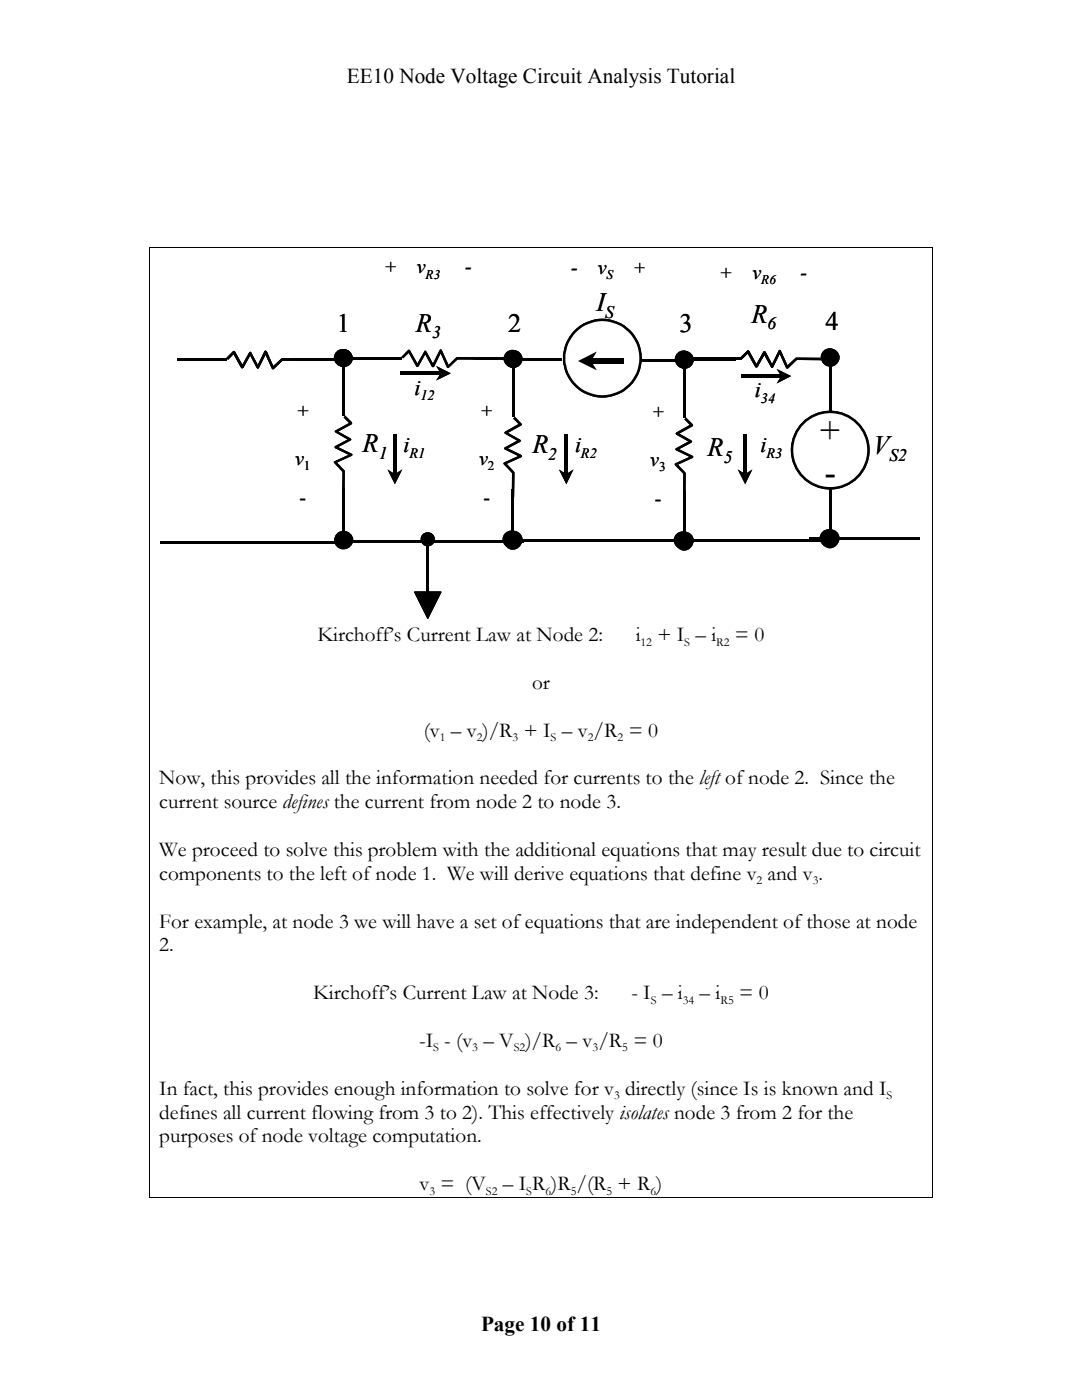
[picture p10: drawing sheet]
<svg xmlns="http://www.w3.org/2000/svg" width="216mm" height="279mm" viewBox="0 0 216 279" stroke-linecap="round" stroke-linejoin="round" font-family="sans-serif">
<g fill="#000">
<path d="M35.4 71.5h9.9v.5h-9.9zM46.5 70.1l.2-.1 .2 .1 1.7 3.1-.3 .1-.2-.2h.4l-.4 .1 1.7-2.9 .1-.1 .2 .1 1.6 2.9-.3 .1-.1-.1h.3h-.4l1.7-3.2 .3 .1 1.5 3.3h-.2l-.1-.2 .2 .1h-.3l1.9-1.8h5.1v.6l-5-.1v-.2l.1 .1-1.8 1.8h-.2l-1.6-3.4 .3 .1h-.3l.2-.2 .2 .1-1.5 3.1-.3 .2-.2-.2-1.5-2.8h.4h-.3l.1-.2 .2 .2-1.5 2.8-.3 .1-.2-.1-1.6-3 .3 .1-.3-.1 .2-.1 .1 .1-1.3 1.4-.4-.3zM58.1 71.5h10.1v.6h-10.1zM70.3 71.3h10v.5h-10zM79.9 74.2h8.1v.6h-8.1zM81.4 69.8h.2l.2 .1 1.7 3-.2 .1-.2-.1h.4h-.4l1.7-2.9 .3 .1 1.5 2.9-.2 .1-.2-.2h.3l-.3 .1 1.7-3.3 .3 .1 1.4 3.3-.2 .1-.1-.2h.2l-.2 .1 1.9-1.9 5 .1v.5h-5v-.3l.2 .2-1.9 1.7h-.2l-1.6-3.3h.4l-.1 .1-.2-.1 .1-.1 .3 .1-1.6 3.1-.2 .1-.2-.1-1.6-2.9 .4 .1h-.1h-.2l.2-.2 .2 .2-1.6 2.8-.2 .1-.2-.1-1.7-3.1 .3 .1h-.3l.2-.2 .2 .2-1.4 1.3-.3-.3zM94.7 71.3h9v.5h-9zM102 71.6h10.1v.5h-10.1zM127.6 71.6h9.1v.5h-9.1zM137.7 71.5h9.1v.5h-9.1zM138 71.4h9.9v.5h-9.9zM147.8 71.3l1.4-1.4h.2l1.7 3.1-.2 .2-.1-.2 .2-.1 .1 .1h-.4l1.6-2.8 .2-.1 .3 .1 1.5 2.9-.2 .1-.2-.2h.3l-.3 .1 1.5-3.2 .2-.1 .2 .2 1.5 3.2-.2 .1-.1-.2 .2 .1h-.3l1.9-1.8h5v.5l-4.9-.1v-.2l.1 .2-1.9 1.8-.2-.2-1.5-3.2h.4h-.4l.2-.1 .2 .1-1.6 3.2h-.1h-.2l-1.6-3 .4 .1-.2 .1-.1-.1 .1-.2 .3 .1-1.7 2.9-.3 .1-1.8-3.1 .4 .1-.3-.1 .2-.2 .2 .2-1.4 1.4z"/>
<path d="M68.3 73.1h.5v9.9h-.5zM68.9 82.9l1.3 1.4v.4l-3 1.6-.2-.2 .2-.2v.4v-.4l2.8 1.6 .1 .2-.1 .2-2.9 1.6-.1-.3 .2-.1v.3l-.1-.4 3.1 1.6 .1 .2-3.4 1.7v-.3h.2l-.1 .2v-.3l1.8 1.9v5.1h-.5v-5h.3l-.2 .1-1.8-1.9v-.1l3.4-1.6-.1 .3v-.1v-.2l.2 .2-.1 .2-3.1-1.5-.2-.3 .2-.2 2.8-1.5v.4v-.4l.2 .2-.2 .2-2.8-1.6-.1-.2 .1-.2 3-1.7-.1 .3 .1-.2 .1 .2-.1 .1-1.3-1.3zM78.5 86.6h.6v8.1h-.6zM102.2 73.3h.5v9.9h-.5zM102.4 83.5l.4-.3 1.3 1.3v.3l-3.1 1.8-.1-.2 .2-.2v.3l-.1-.3 2.8 1.6 .1 .2-.1 .2-2.9 1.5-.1-.2 .2-.2 .1 .3-.1 .1-.1-.4 3.2 1.5 .1 .2-.1 .2-3.3 1.5-.1-.2 .2-.1v.3v-.4l1.8 2-.1 5h-.5l.1-5h.2l-.2 .2-1.8-2 .2-.2 3.3-1.5-.1 .4v-.4l.1 .2-.1 .2-3.2-1.6v-.3l3-1.6-.1 .4-.1-.1 .1-.2 .2 .2-.1 .2-3-1.8 .2-.3 3-1.6-.1 .3v-.3l.2 .2-.2 .2zM112.6 86.6h.7v8.1h-.7zM136.3 73.4h.5v10h-.5zM136.5 83.7l.4-.3 1.4 1.3-.1 .4-3 1.6-.1-.2 .1-.1v.3v-.4l2.8 1.6 .1 .3-3 1.7-.1-.2 .1-.2 .1 .2-.1 .1v-.3l3.1 1.5 .2 .2-.2 .2-3.2 1.5-.2-.2 .3-.1-.1 .2 .1-.3 1.7 1.8v5.1h-.5v-4.9h.3l-.2 .1-1.8-1.8 .1-.3 3.3-1.5-.1 .4v-.4l.2 .2-.1 .2-3.2-1.7 .1-.2 2.9-1.6-.1 .4-.1-.1 .1-.2 .2 .1-.1 .2-2.9-1.6-.1-.2 .1-.2 3-1.7v.3v-.2l.2 .1-.2 .2zM148.4 86.6h.6v8.1h-.6zM165.5 73h.4v9.9h-.4zM32.1 108h10v.5h-10zM38 107.9h10.1v.6h-10.1z"/>
<path d="M48.1 107.9h10.1v.6h-10.1zM58.2 107.9h10.1v.6h-10.1zM68.2 107.8h10.1v.5h-10.1zM68.3 97.5h.5v9.1h-.5zM74.1 107.8h10.2v.5h-10.2zM84.3 107.8h10v.5h-10zM85.1 108h.5v10.2h-.5zM94.3 107.8h10.2v.5h-10.2zM102.1 97.7h.5v9.1h-.5zM103.4 107.7h10v.5h-10zM113.5 107.7h10.1v.5h-10.1zM123.4 107.7h10v.5h-10z"/>
<path d="M132.3 107.7h10.2v.5h-10.2zM136.3 97.9h.5v9.1h-.5zM138.4 107.6h10v.5h-10zM141.6 107.6h10.1v.5h-10.1zM144.3 107.6h10.1v.5h-10.1zM154.4 107.6h10.1v.5h-10.1zM161.4 107.2h10.1v.5h-10.1zM165.4 97.5h.5v9h-.5zM167.5 107.1h10.1v.6h-10.1zM170.7 107.1h10.1v.6h-10.1zM173.4 107.1h10.1v.6h-10.1z"/>
</g>
<g fill="#000" stroke="#000" stroke-width=".49">
<circle cx="68.4" cy="71.4" r="1.55"/>
<circle cx="68.6" cy="71.4" r="1.52"/>
<circle cx="68.6" cy="71.5" r="1.54"/>
<circle cx="102.3" cy="71.6" r="1.52"/>
<circle cx="102.4" cy="71.7" r="1.52"/>
<circle cx="102.5" cy="71.6" r="1.55"/>
<circle cx="136.4" cy="71.7" r="1.52"/>
<circle cx="136.6" cy="71.8" r="1.52"/>
<circle cx="136.7" cy="71.8" r="1.54"/>
<circle cx="165.5" cy="71.3" r="1.52"/>
<circle cx="165.7" cy="71.4" r="1.54"/>
<circle cx="165.7" cy="71.3" r="1.54"/>
<circle cx="68.5" cy="107.7" r="1.52"/>
<circle cx="68.5" cy="107.9" r="1.55"/>
<circle cx="68.7" cy="107.8" r="1.54"/>
<circle cx="102.1" cy="107.7" r="1.55"/>
<circle cx="102.3" cy="107.9" r="1.52"/>
<circle cx="102.5" cy="107.7" r="1.55"/>
<circle cx="136.3" cy="107.8" r="1.55"/>
<circle cx="136.5" cy="108.1" r="1.53"/>
<circle cx="136.7" cy="107.9" r="1.54"/>
<circle cx="165.4" cy="107.4" r="1.54"/>
<circle cx="165.6" cy="107.6" r="1.52"/>
<circle cx="165.7" cy="107.4" r="1.54"/>
</g>
<g fill="#000" stroke="#000" stroke-width=".2">
<path d="M82.7 118.2h5.3l-2.6 5.2z"/>
<circle cx="85.4" cy="107.6" r="1.31"/>
</g>
<path d="M87 73l3 1.5-3 1.4 .9-1.4zM77.3 93.7l1.5 .9 1.5-.9-1.5 2.9zM111.5 93.7l1.5 .9 1.4-.9-1.4 2.9zM147.2 93.7l1.5 .9 1.4-.9-1.4 2.9z" fill="#000"/>
<circle cx="165.7" cy="89.8" r="7.6" fill="#fff" stroke="#000" stroke-width=".49"/>
<path d="M147.9 74.7h8v.7h-8z" fill="#000"/>
<path d="M155 73.6l2.9 1.5-2.9 1.4 .9-1.4z" fill="#000"/>
<circle cx="120.2" cy="71.5" r="7.6" fill="#fff" stroke="#000" stroke-width=".49"/>
<g fill="#000">
<path d="M35.4 71.5h9.9v.5h-9.9zM46.5 70.1l.2-.1 .2 .1 1.7 3.1-.3 .1-.2-.2h.4l-.4 .1 1.7-2.9 .1-.1 .2 .1 1.6 2.9-.3 .1-.1-.1h.3h-.4l1.7-3.2 .3 .1 1.5 3.3h-.2l-.1-.2 .2 .1h-.3l1.9-1.8h5.1v.6l-5-.1v-.2l.1 .1-1.8 1.8h-.2l-1.6-3.4 .3 .1h-.3l.2-.2 .2 .1-1.5 3.1-.3 .2-.2-.2-1.5-2.8h.4h-.3l.1-.2 .2 .2-1.5 2.8-.3 .1-.2-.1-1.6-3 .3 .1-.3-.1 .2-.1 .1 .1-1.3 1.4-.4-.3zM58.1 71.5h10.1v.6h-10.1zM70.3 71.3h10v.5h-10zM79.9 74.2h8.1v.6h-8.1zM81.4 69.8h.2l.2 .1 1.7 3-.2 .1-.2-.1h.4h-.4l1.7-2.9 .3 .1 1.5 2.9-.2 .1-.2-.2h.3l-.3 .1 1.7-3.3 .3 .1 1.4 3.3-.2 .1-.1-.2h.2l-.2 .1 1.9-1.9 5 .1v.5h-5v-.3l.2 .2-1.9 1.7h-.2l-1.6-3.3h.4l-.1 .1-.2-.1 .1-.1 .3 .1-1.6 3.1-.2 .1-.2-.1-1.6-2.9 .4 .1h-.1h-.2l.2-.2 .2 .2-1.6 2.8-.2 .1-.2-.1-1.7-3.1 .3 .1h-.3l.2-.2 .2 .2-1.4 1.3-.3-.3zM94.7 71.3h9v.5h-9zM102 71.6h10.1v.5h-10.1zM117.9 71.5h6.6v1h-6.6zM127.6 71.6h9.1v.5h-9.1zM137.7 71.5h9.1v.5h-9.1zM138 71.4h9.9v.5h-9.9z"/>
<path d="M147.8 71.3l1.4-1.4h.2l1.7 3.1-.2 .2-.1-.2 .2-.1 .1 .1h-.4l1.6-2.8 .2-.1 .3 .1 1.5 2.9-.2 .1-.2-.2h.3l-.3 .1 1.5-3.2 .2-.1 .2 .2 1.5 3.2-.2 .1-.1-.2 .2 .1h-.3l1.9-1.8h5v.5l-4.9-.1v-.2l.1 .2-1.9 1.8-.2-.2-1.5-3.2h.4h-.4l.2-.1 .2 .1-1.6 3.2h-.1h-.2l-1.6-3 .4 .1-.2 .1-.1-.1 .1-.2 .3 .1-1.7 2.9-.3 .1-1.8-3.1 .4 .1-.3-.1 .2-.2 .2 .2-1.4 1.4zM68.3 73.1h.5v9.9h-.5zM68.9 82.9l1.3 1.4v.4l-3 1.6-.2-.2 .2-.2v.4v-.4l2.8 1.6 .1 .2-.1 .2-2.9 1.6-.1-.3 .2-.1v.3l-.1-.4 3.1 1.6 .1 .2-3.4 1.7v-.3h.2l-.1 .2v-.3l1.8 1.9v5.1h-.5v-5h.3l-.2 .1-1.8-1.9v-.1l3.4-1.6-.1 .3v-.1v-.2l.2 .2-.1 .2-3.1-1.5-.2-.3 .2-.2 2.8-1.5v.4v-.4l.2 .2-.2 .2-2.8-1.6-.1-.2 .1-.2 3-1.7-.1 .3 .1-.2 .1 .2-.1 .1-1.3-1.3zM78.5 86.6h.6v8.1h-.6zM102.2 73.3h.5v9.9h-.5zM102.4 83.5l.4-.3 1.3 1.3v.3l-3.1 1.8-.1-.2 .2-.2v.3l-.1-.3 2.8 1.6 .1 .2-.1 .2-2.9 1.5-.1-.2 .2-.2 .1 .3-.1 .1-.1-.4 3.2 1.5 .1 .2-.1 .2-3.3 1.5-.1-.2 .2-.1v.3v-.4l1.8 2-.1 5h-.5l.1-5h.2l-.2 .2-1.8-2 .2-.2 3.3-1.5-.1 .4v-.4l.1 .2-.1 .2-3.2-1.6v-.3l3-1.6-.1 .4-.1-.1 .1-.2 .2 .2-.1 .2-3-1.8 .2-.3 3-1.6-.1 .3v-.3l.2 .2-.2 .2zM112.6 86.6h.7v8.1h-.7zM136.3 73.4h.5v10h-.5zM136.5 83.7l.4-.3 1.4 1.3-.1 .4-3 1.6-.1-.2 .1-.1v.3v-.4l2.8 1.6 .1 .3-3 1.7-.1-.2 .1-.2 .1 .2-.1 .1v-.3l3.1 1.5 .2 .2-.2 .2-3.2 1.5-.2-.2 .3-.1-.1 .2 .1-.3 1.7 1.8v5.1h-.5v-4.9h.3l-.2 .1-1.8-1.8 .1-.3 3.3-1.5-.1 .4v-.4l.2 .2-.1 .2-3.2-1.7 .1-.2 2.9-1.6-.1 .4-.1-.1 .1-.2 .2 .1-.1 .2-2.9-1.6-.1-.2 .1-.2 3-1.7v.3v-.2l.2 .1-.2 .2zM148.4 86.6h.6v8.1h-.6zM165.5 73h.4v9.9h-.4zM32.1 108h10v.5h-10z"/>
<path d="M38 107.9h10.1v.6h-10.1zM48.1 107.9h10.1v.6h-10.1zM58.2 107.9h10.1v.6h-10.1zM68.2 107.8h10.1v.5h-10.1zM68.3 97.5h.5v9.1h-.5zM74.1 107.8h10.2v.5h-10.2zM84.3 107.8h10v.5h-10zM85.1 108h.5v10.2h-.5zM94.3 107.8h10.2v.5h-10.2zM102.1 97.7h.5v9.1h-.5zM103.4 107.7h10v.5h-10zM113.5 107.7h10.1v.5h-10.1z"/>
<path d="M123.4 107.7h10v.5h-10zM132.3 107.7h10.2v.5h-10.2zM136.3 97.9h.5v9.1h-.5zM138.4 107.6h10v.5h-10zM141.6 107.6h10.1v.5h-10.1zM144.3 107.6h10.1v.5h-10.1zM154.4 107.6h10.1v.5h-10.1zM161.4 107.2h10.1v.5h-10.1zM165.4 97.5h.5v9h-.5zM167.5 107.1h10.1v.6h-10.1zM170.7 107.1h10.1v.6h-10.1zM173.4 107.1h10.1v.6h-10.1z"/>
</g>
<path d="M87 73l3 1.5-3 1.4 .9-1.4zM115.3 72.1l3.8-2-1.1 2 1.1 1.8zM77.3 93.7l1.5 .9 1.5-.9-1.5 2.9zM111.5 93.7l1.5 .9 1.4-.9-1.4 2.9zM147.2 93.7l1.5 .9 1.4-.9-1.4 2.9z" fill="#000"/>
<g fill="#000" stroke="#000" stroke-width=".49">
<circle cx="68.4" cy="71.4" r="1.55"/>
<circle cx="68.6" cy="71.4" r="1.52"/>
<circle cx="68.6" cy="71.5" r="1.54"/>
<circle cx="102.3" cy="71.6" r="1.52"/>
<circle cx="102.4" cy="71.7" r="1.52"/>
<circle cx="102.5" cy="71.6" r="1.55"/>
<circle cx="136.4" cy="71.7" r="1.52"/>
<circle cx="136.6" cy="71.8" r="1.52"/>
<circle cx="136.7" cy="71.8" r="1.54"/>
<circle cx="165.5" cy="71.3" r="1.52"/>
<circle cx="165.7" cy="71.4" r="1.54"/>
<circle cx="165.7" cy="71.3" r="1.54"/>
<circle cx="68.5" cy="107.7" r="1.52"/>
<circle cx="68.5" cy="107.9" r="1.55"/>
<circle cx="68.7" cy="107.8" r="1.54"/>
<circle cx="102.1" cy="107.7" r="1.55"/>
<circle cx="102.3" cy="107.9" r="1.52"/>
<circle cx="102.5" cy="107.7" r="1.55"/>
<circle cx="136.3" cy="107.8" r="1.55"/>
<circle cx="136.5" cy="108.1" r="1.53"/>
<circle cx="136.7" cy="107.9" r="1.54"/>
<circle cx="165.4" cy="107.4" r="1.54"/>
<circle cx="165.6" cy="107.6" r="1.52"/>
<circle cx="165.7" cy="107.4" r="1.54"/>
</g>
<g fill="#000" stroke="#000" stroke-width=".2">
<path d="M82.7 118.2h5.3l-2.6 5.2z"/>
<circle cx="85.4" cy="107.6" r="1.31"/>
</g>
<circle cx="165.7" cy="89.8" r="7.6" fill="#fff" stroke="#000" stroke-width=".49"/>
<path d="M147.9 74.7h8v.7h-8z" fill="#000"/>
<path d="M155 73.6l2.9 1.5-2.9 1.4 .9-1.4z" fill="#000"/>
<circle cx="120.2" cy="71.5" r="7.6" fill="#fff" stroke="#000" stroke-width=".49"/>
<path d="M29.7 49.4h.2v.2h-.2zM186.1 49.4h.1v.2h-.1zM117.9 71.5h6.6v1h-6.6zM29.7 239h.2v.1h-.2zM186.1 239h.1v.1h-.1z" fill="#000"/>
<path d="M115.3 72.1l3.8-2-1.1 2 1.1 1.8z" fill="#000"/>
<path d="M29.8 49.6v189.4M29.9 49.5h156.2M186.2 49.6v189.4M29.9 239.1h156.2" fill="none" stroke="#000" stroke-width=".2"/>
<g font-size="7">
<text x="163.7" y="88.2">+</text>
<text x="164.5" y="96.6">-</text>
</g>
<g font-size="5.3">
<text x="119" y="62.1">I</text>
<text x="150" y="64.4">R</text>
<text x="164.7" y="65.9">4</text>
<text x="67.2" y="66.2">1</text>
<text x="83" y="66.2">R</text>
<text x="101.4" y="66.2">2</text>
<text x="135.6" y="66.3">3</text>
<text x="72.4" y="90.2">R</text>
<text x="106.2" y="90.5">R</text>
<text x="141.2" y="91.1">R</text>
<text x="174.3" y="90.6">V</text>
</g>
<g font-size="4.4">
<text x="82.7" y="78.7">i</text>
<text x="150.6" y="79.3">i</text>
<text x="80.5" y="90.3">i</text>
<text x="114.7" y="90.3">i</text>
<text x="151.7" y="90.3">i</text>
</g>
<g font-size="4.2">
<text x="69.2" y="16.5">EE10 Node Voltage Circuit Analysis Tutorial</text>
<text x="63.3" y="128">Kirchoff’s Current Law at Node 2:</text>
<text x="126.9" y="128">i</text>
<text x="131.2" y="128">+ I – i</text>
<text x="146.7" y="128">= 0</text>
<text x="106.2" y="137.5">or</text>
<text x="84.6" y="147">(v – v )/R + I – v /R = 0</text>
<text x="31.8" y="156.5">Now, this provides all the information needed for currents to the leftof node 2. Since the</text>
<text x="31.8" y="161.3">current source defines the current from node 2 to node 3.</text>
<text x="31.8" y="170.8">We proceed to solve this problem with the additional equations that may result due to circuit</text>
<text x="31.8" y="175.6">components to the left of node 1. We will derive equations that define v and v .</text>
<text x="31.8" y="185.1">For example, at node 3 we will have a set of equations that are independent of those at node</text>
<text x="31.8" y="189.9">2.</text>
<text x="62.5" y="199.4">Kirchoff’s Current Law at Node 3:</text>
<text x="126" y="199.4">- I – i</text>
<text x="139.6" y="199.4">– i</text>
<text x="147.5" y="199.4">= 0</text>
<text x="83.6" y="208.9">-I - (v – V )/R – v /R = 0</text>
<text x="31.8" y="218.4">In fact, this provides enough information to solve for v directly (since Is is known and I</text>
<text x="31.8" y="223.2">defines all current flowing from 3 to 2). This effectively isolates node 3 from 2 for the</text>
<text x="31.8" y="228">purposes of node voltage computation.</text>
<text x="83.7" y="237.5">v = (V</text>
<text x="100.3" y="237.5">– I R )R /(R + R )</text>
<text x="96" y="265.7">Page 10 of 11</text>
</g>
<g font-size="4">
<text x="76.6" y="54.5">+</text>
<text x="83.2" y="54.5">v</text>
<text x="92.8" y="54.5">-</text>
<text x="114" y="54.7">-</text>
<text x="119.3" y="54.7">v</text>
<text x="126.3" y="54.7">+</text>
<text x="143.5" y="55.6">+</text>
<text x="150.1" y="55.6">v</text>
<text x="159.7" y="55.6">-</text>
<text x="59.1" y="83.3">+</text>
<text x="95.8" y="83.3">+</text>
<text x="130" y="83.5">+</text>
<text x="58.9" y="92.8">v</text>
<text x="95.6" y="92.8">v</text>
<text x="129.8" y="93">v</text>
<text x="59.8" y="100.7">-</text>
<text x="96.4" y="100.7">-</text>
<text x="130.7" y="100.8">-</text>
</g>
<g font-size="3.5">
<text x="120.7" y="63.5">S</text>
<text x="153.1" y="65.7">6</text>
<text x="86.2" y="67.5">3</text>
<text x="75.6" y="91.5">1</text>
<text x="109.4" y="91.8">2</text>
<text x="144.4" y="92.4">5</text>
<text x="177.5" y="91.9">S2</text>
</g>
<g font-size="2.9">
<text x="83.9" y="79.8">12</text>
<text x="151.8" y="80.4">34</text>
<text x="81.7" y="91.4">R1</text>
<text x="115.9" y="91.4">R2</text>
<text x="153" y="91.4">R3</text>
</g>
<g font-size="2.6">
<text x="84.9" y="55.6">R3</text>
<text x="121" y="55.8">S</text>
<text x="151.9" y="56.7">R6</text>
<text x="60.6" y="93.9">1</text>
<text x="97.3" y="93.9">2</text>
<text x="131.5" y="94.1">3</text>
</g>
<g font-size="2.5">
<text x="127.8" y="128.9">12</text>
<text x="136.5" y="128.9">S</text>
<text x="142.9" y="128.9">R2</text>
<text x="87.8" y="147.9">1</text>
<text x="95.1" y="147.9">2</text>
<text x="102.3" y="147.9">3</text>
<text x="109.9" y="147.9">S</text>
<text x="117.3" y="147.9">2</text>
<text x="123.2" y="147.9">2</text>
<text x="150.9" y="176.5">2</text>
<text x="162.2" y="176.5">3</text>
<text x="129.9" y="200.3">S</text>
<text x="136.2" y="200.3">34</text>
<text x="143.8" y="200.3">R5</text>
<text x="86.4" y="209.8">S</text>
<text x="94.2" y="209.8">3</text>
<text x="102.5" y="209.8">S2</text>
<text x="110.8" y="209.8">6</text>
<text x="118.3" y="209.8">3</text>
<text x="124.2" y="209.8">5</text>
<text x="122.5" y="219.3">3</text>
<text x="176.9" y="219.3">S</text>
<text x="85.7" y="238.4">3</text>
<text x="97" y="238.4">S2</text>
<text x="105" y="238.4">S</text>
<text x="108.9" y="238.4">6</text>
<text x="113.9" y="238.4">5</text>
<text x="121" y="238.4">5</text>
<text x="129.8" y="238.4">6</text>
</g>
</svg>
